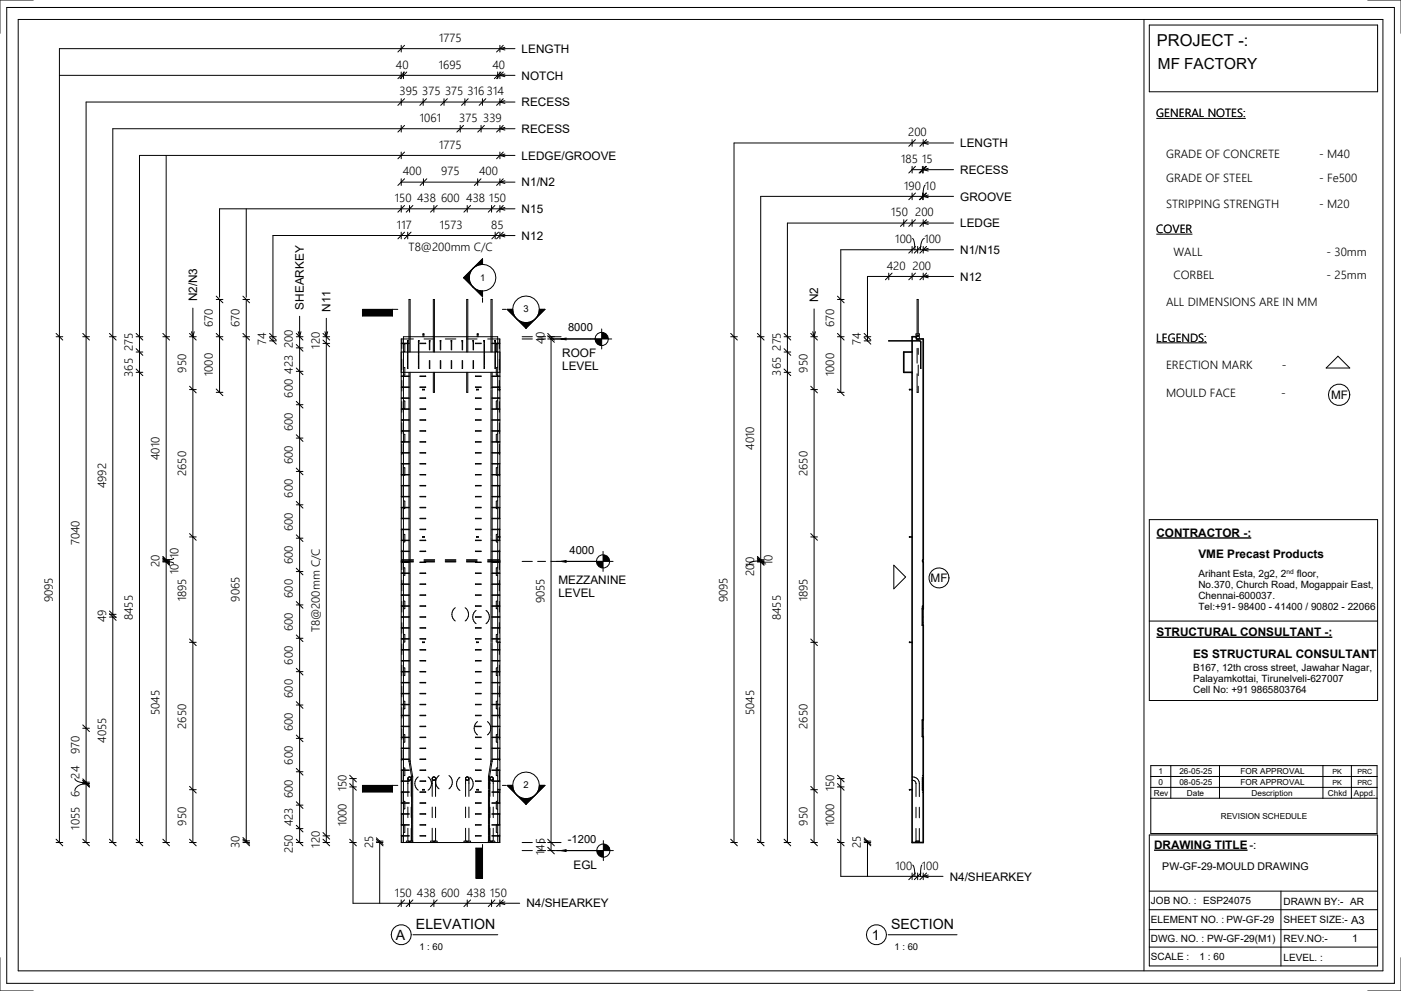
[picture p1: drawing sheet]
<svg xmlns="http://www.w3.org/2000/svg" width="420mm" height="297mm" viewBox="0 0 420 297" stroke-linecap="round" stroke-linejoin="round" font-family="sans-serif">
<g fill="#000">
<path d="M144.7 77.6v1.7l-2 .5-.8 .6zM139 83.3l2.9-2.9-.7 .9-.5 2zM139 83.3h1.7l.1 1 1.1 1.8zM141.9 86.1l.8 .6 2 .6v1.6zM168.2 101.6l1.5-.2v.5zM178.4 101.6h2v2a2 2 0 0 1-2-2zM180.4 99.6a2 2 0 0 1 2 2h-2zM108.7 235.5h9v2h-9zM152.1 235.5h1.6l.6 2 .6 .8zM161.7 235.5h1.7l-2.8 2.8 .6-.8zM142.7 254.3h2v9h-2zM157.7 239.5l2-.6 .9-.6-2.9 2.8z"/>
<path d="M154.9 238.3l.8 .6 2 .6v1.6z"/>
</g>
<g fill="none" stroke="#000" stroke-width=".3">
<path d="M120.3 13.6v2M121.3 13.6l-2 2M149.9 13.6v2M150.9 13.6l-2 2M151.4 14.2l-1.5 .4 1.5 .4M154.4 14.6h-136.6v238M17.8 22.6h136.6M120.3 21.6v2M120.3 29.6v2M120.3 37.6v2M121 21.6v2M121.3 37.6l-2 2"/>
<path d="M121.3 29.6l-2 2M121.3 21.6l-2 2M122 21.6l-2 2M126.9 29.6v2M127.9 29.6l-2 2M133.1 29.6v2M134.1 29.6l-2 2M138 37.6v2M139 37.6l-2 2M139.4 29.6v2M140.4 29.6l-2 2M144.2 37.6v2"/>
<path d="M144.7 29.6v2M145.2 37.6l-2 2M145.7 29.6l-2 2M149.2 21.6v2M149.9 21.6v2M149.9 29.6v2M149.9 37.6v2M150.2 21.6l-2 2M150.9 37.6l-2 2M150.9 29.6l-2 2M150.9 21.6l-2 2M151.4 22.2l-1.5 .4 1.5 .4"/>
<path d="M151.4 30.2l-1.5 .4 1.5 .4M151.4 38.2l-1.5 .4 1.5 .4M154.4 30.6h-128.6v222M154.4 38.6h-120.6v214M49.8 46.6v206M120.3 45.6v2M120.3 53.6v2M120.3 54.6h34.1M121.3 53.6l-2 2M121.3 45.6l-2 2M127 53.6v2M128 53.6l-2 2"/>
<path d="M143.2 53.6v2M144.2 53.6l-2 2M149.9 45.6v2M149.9 53.6v2M150.9 53.6l-2 2M150.9 45.6l-2 2M151.4 46.2l-1.5 .4 1.5 .4M151.4 54.2l-1.5 .4 1.5 .4M154.4 46.6h-112.6v206M273.5 42.9h-53.4v58.1M273.5 58.9h-45.4v42.1M73.8 62.6v26.5"/>
<path d="M120.3 61.6v2M120.3 69.6v2M121.3 69.6l-2 2M121.3 61.6l-2 2M122.2 69.6v2M122.8 61.6v2M123.2 69.6l-2 2M123.8 61.6l-2 2M130.1 61.6v2M131.1 61.6l-2 2M140.1 61.6v2M141.1 61.6l-2 2"/>
<path d="M144.7 79.3a4 4 0 0 1 4 4 4 4 0 0 1-4 4M144.7 79.3a4 4 0 0 0-4 4 4 4 0 0 0 4 4M144.7 79.3a4 4 0 0 0-4 4M144.7 79.3v-1.7l-5.7 5.7M147.4 61.6v2M148.4 61.6l-2 2M148.5 69.6v2M149.5 69.6l-2 2M149.9 61.6v2M149.9 69.6v2M150.9 69.6l-2 2M150.9 61.6l-2 2"/>
<path d="M151.4 62.2l-1.5 .4 1.5 .4M151.4 70.2l-1.5 .4 1.5 .4M154.4 62.6h-88.6v26.5M154.4 70.6h-72.6v31.6M271 66.9h-34.9v34.1M273.5 74.9h-21.4v14.9M16.8 100l2 2M24.8 100l2 2M32.8 100l2 2M40.8 100l2 2M48.8 100l2 2M56.8 100l2 2"/>
<path d="M57.4 99.4l.4 1.5 .4-1.5M57.8 92.4v160.2M64.8 89.8h2M64.8 100l2 2M64.8 88.8l2 2M65.8 89.8v27.8M72.8 89.8h2M72.8 100l2 2M72.8 88.8l2 2M73.8 89.8v162.8M80.8 100l2 2M88.8 100l2 2"/>
<path d="M89.4 99.4l.4 1.5 .4-1.5M89.8 94.8v157.8M96.8 100l2 2M97.4 99.4l.4 1.6 .4-1.6M97.8 95.4v157.2M139 83.3l5.7 5.6v-1.6M139 83.3h1.7M140.7 83.3a4 4 0 0 0 4 4M144.7 89.3v1.3M164.2 100l2 2M180.4 98.6v6M266.5 82.9h-6.4v18.1"/>
<path d="M16.8 101h2M24.8 101h2M32.8 101h2M40.8 101h2M40.8 105.5h2M40.8 111.6h2M40.8 110.6l2 2M40.8 104.5l2 2M48.8 101h2M56.8 101h2M56.8 115.8l2 2M56.8 116.8h2"/>
<path d="M64.8 117.6h2M64.8 101h2M64.8 116.6l2 2M72.8 101h2M80.8 101h2M80.8 101.2l2 2M80.8 102.2h2M88.8 101h2M88.8 103.3l2 2M88.8 104.3h2M88.8 110.3l2 2M88.8 111.3h2"/>
<path d="M96.8 103h2M96.8 101h2M96.8 102l2 2M120.3 105.5h29.6M120.3 111.6h29.6M120.5 101.6v2.9M120.5 107.7v3.2M120.5 114v3.2M121 103l.4 .2v2.2l-.4 .1M121 110.1l.4 .1v2.2l-.4 .2M122.2 109.6v.9l.1-.9M122.2 102.2v.7"/>
<path d="M122.2 103v3.2M122.2 106.3v3.1M122.2 102.1v.1M122.2 102.1h.1M122.2 102.2h.1M122.3 102.1h.1M122.3 102.1v.1M122.3 102.2h.1M122.3 102.2v.7M122.3 103v3.2M122.3 106.3v3.1M122.6 102.9v-13.1h.4v13.1"/>
<path d="M122.6 103v2.5M122.6 111.6v1.1M122.6 112.9v3.1M122.6 116.1v3.2M122.6 119.4v3.2M122.7 102.9l-2.4 .1h2.4M122.7 112.7l-2.4 .1 2.4 .1M122.7 116l-2.4 .1h2.4M122.7 119.3l-2.4 .1h2.4M123 103v2.5M123 111.6v1.1M123 112.9v3.1"/>
<path d="M123 116.1v3.2M123 119.4v3.2M124 101.6h-3.7v151h29.6v-151h-3.7M125.5 109.6v.9l.1-.9M125.5 102.2v.7M125.5 103v3.2M125.5 106.3v3.1M125.5 102.1v.1M125.5 102.1h.1M125.5 102.2h.1M125.6 102.1h.1M125.6 102.2h.1"/>
<path d="M125.6 102.2v.7M125.6 103v3.2M125.6 106.3v3.1M125.9 102.9h1.7l-1.7 .1M125.9 112.7h1.7l-1.7 .2M125.9 116h1.7l-1.7 .1M125.9 119.3h1.7l-1.7 .1M126.7 116.7l.5 .2h-.5zM126.8 116.7v.2M126.8 101v-.9h.3v.9M126.8 100.2h.3M127.1 101.6h3.2"/>
<path d="M128.7 108.1v2.4l.2-2.4M128.7 102.2v2.7M128.7 102.2h.1M128.8 102.1l-.1 .1M128.8 102.1h.1M128.9 102.2h.1M128.9 102.2v2.7M129.9 105.5v-15.7h.4v15.7M129.9 111.6v6h.4v-6M132 108.1v2.4l.2-2.4M132 102.2v2.7M132 102.1v.1"/>
<path d="M132.1 102.1h-.1M132 102.2h.1M132.1 102.1h.1M132.1 102.2h.1M132.2 102.2v2.7M133.5 101.6h3.2M135.3 108.1v2.4l.1-2.4M135.3 102.2v2.7M135.3 102.1v.1M135.3 102.1h.1M135.3 102.2h.1M135.4 102.1h.1"/>
<path d="M135.4 102.1v.1M135.4 102.2h.1M135.4 102.2v2.7M138.6 108.1v2.4l.1-2.4M138.6 102.2v2.7M138.6 102.1v.1M138.6 102.1h.1M138.6 102.2h.1M138.7 102.1h.1M138.7 102.2h.1M138.7 102.2v2.7M139.9 101.6h3.1"/>
<path d="M139.9 111.6v6h.4v-6M139.9 105.5v-15.7h.4v15.7M141.9 108.1v2.4l.1-2.4M141.9 102.2v2.7M141.9 102.2h.1M141.9 102.1v.1M141.9 102.1h.1M142 102.2h.1M142 102.2v2.7M142.9 116.7h.5v.2h-.5zM142.9 116.7v.2M143.1 101v-.9h.3v.9"/>
<path d="M143.1 100.2h.3M143.3 116.7v.2M144.3 102.9h-1.7l1.7 .1M144.3 112.7h-1.7l1.7 .2M144.3 116h-1.7l1.7 .1M144.3 119.3h-1.7l1.7 .1M145.1 109.6v.9l.2-.9M145.1 102.2v.7M145.1 103v3.2M145.1 106.3v3.1M145.1 102.1v.1M145.2 102.1h-.1"/>
<path d="M145.1 102.2h.1M145.2 102.1h.1M145.3 102.2h.1M145.3 102.2v.7M145.3 103v3.2M145.3 106.3v3.1M147.2 102.9v-13.1h.4v13.1M147.2 103v2.5M147.2 111.6v1.1M147.2 112.9v3.1M147.2 116.1v.6M147.2 116.9v2.4"/>
<path d="M147.2 119.4v3.2M147.5 102.9l2.4 .1h-2.4M147.5 112.7l2.4 .1-2.4 .1M147.5 116l2.4 .1h-2.4M147.5 119.3l2.4 .1h-2.4M147.6 103v2.5M147.6 111.6v1.1M147.6 112.9v3.1M147.6 116.1v.6M147.6 116.9v2.4M147.6 119.4v3.2M148.4 109.6v.9l.1-.9"/>
<path d="M148.4 102.2v.7M148.4 103v3.2M148.4 106.3v3.1M148.4 102.1v.1M148.5 102.1h-.1M148.4 102.2h.1M148.5 102.1h.1M148.5 102.1v.1M148.5 102.2h.1M148.5 102.2v.7M148.5 103v3.2M148.5 106.3v3.1"/>
<path d="M149.2 103l-.4 .2v2.2l.4 .1M149.2 110.1l-.4 .1v2.2l.4 .2M149.2 116.9h.7M149.2 116.7h.7M149.7 101.6v2.9M149.7 107.7v3.2M149.7 114v3.2M149.8 116.7v.2M156.6 101.6h3M156.6 101h3M161.2 101.6h2.4M161.2 101h2.4"/>
<path d="M164.2 101.6h19.2M164.2 101h4M164.2 100.6l2 2M165.2 101v154M168.2 101.6l1.5-.2v.5zM266.5 102.1l9.5 .1 .2 8.3-.3-8.2zM272.7 116.7v.2M273.5 116.7h-.9v.2h.9M273.5 105.5v6.1M274.7 101v-.9h.9l.1 1.5M274.9 100.6a.23 .23 0 0 1 .4-.1 .23 .23 0 0 1 0 .4 .23 .23 0 0 1-.3-.1l-.1-.1M275 100.1v-10.3h.3v10.3"/>
<path d="M275 100.5v.3M275 101.7v.4M275 104.4v4.5M275 112.1v4.4M275 116.7v.2M275.3 115.8v1.8h-.3v-.5M275.3 100.5v.4M275.3 101.7v.4M275.3 104.4v1.9M275.3 109.4v3.2M401.2 106.8l3.5 3.5h-7.1zM88.8 120.3l2 2"/>
<path d="M88.8 121.3h2M88.8 130.3l2 2M88.8 131.3h2M120.5 120.4v3.2M120.5 126.8v3.1M120.5 133.1v3.2M120.5 139.5v3.2M121 120.1l.4 .1v2.2l-.4 .2M121 130.1l.4 .2v2.1l-.4 .2M122.6 122.7v3.2M122.6 126v3.1M122.6 129.3v3.1"/>
<path d="M122.6 132.5v3.2M122.6 135.8v3.2M122.6 139.1v3.2M122.7 122.6h-2.4l2.4 .1M122.7 125.9h-2.4l2.4 .1M122.7 129.1l-2.4 .1 2.4 .1M122.7 132.4l-2.4 .1h2.4M122.7 135.7l-2.4 .1h2.4M122.7 139h-2.4l2.4 .1M123 122.7v3.2M123 126v3.1M123 129.3v3.1"/>
<path d="M123 132.5v3.2M123 135.8v3.2M123 139.1v3.2M125.9 122.6h1.7l-1.7 .1M125.9 125.9h1.7l-1.7 .1M125.9 129.1h1.7l-1.7 .2M125.9 132.4h1.7l-1.7 .1M125.9 135.7h1.7l-1.7 .1M125.9 139h1.7l-1.7 .1M144.3 122.6h-1.7l1.7 .1M144.3 125.9h-1.7l1.7 .1M144.3 129.1h-1.7l1.7 .2"/>
<path d="M144.3 132.4h-1.7l1.7 .1M144.3 135.7h-1.7l1.7 .1M144.3 139h-1.7l1.7 .1M147.2 122.7v3.2M147.2 126v3.1M147.2 129.3v3.1M147.2 132.5v3.2M147.2 135.8v3.2M147.2 139.1v3.2M147.5 122.6h2.4l-2.4 .1M147.5 125.9h2.4l-2.4 .1M147.5 129.1l2.4 .1-2.4 .1"/>
<path d="M147.5 132.4l2.4 .1h-2.4M147.5 135.7l2.4 .1h-2.4M147.5 139h2.4l-2.4 .1M147.6 122.7v3.2M147.6 126v3.1M147.6 129.3v3.1M147.6 132.5v3.2M147.6 135.8v3.2M147.6 139.1v3.2M149.2 120.1l-.4 .1v2.2l.4 .2M149.2 130.1l-.4 .2v2.1l.4 .2M149.7 120.4v3.2"/>
<path d="M149.7 126.8v3.1M149.7 133.1v3.2M149.7 139.5v3.2M56.8 160l2 2M88.8 140.3l2 2M88.8 141.3h2M88.8 150.3l2 2M88.8 151.3h2M120.5 145.8v3.2M120.5 152.2v3.2M120.5 158.6v3.2M121 140.1l.4 .2v2.1l-.4 .2"/>
<path d="M121 150.1l.4 .2v2.1l-.4 .2M122.6 142.4v3.1M122.6 145.7v3.1M122.6 148.9v3.2M122.6 152.2v3.2M122.6 155.5v3.2M122.6 158.8v3.1M122.7 142.3h-2.4l2.4 .1M122.7 145.5l-2.4 .1 2.4 .1M122.7 148.8l-2.4 .1h2.4M122.7 152.1l-2.4 .1h2.4M122.7 155.4h-2.4l2.4 .1"/>
<path d="M122.7 158.7h-2.4l2.4 .1M123 142.4v3.1M123 145.7v3.1M123 148.9v3.2M123 152.2v3.2M123 155.5v3.2M123 158.8v3.1M125.9 142.3h1.7l-1.7 .1M125.9 145.5h1.7l-1.7 .2M125.9 148.8h1.7l-1.7 .1M125.9 152.1h1.7l-1.7 .1M125.9 155.4h1.7l-1.7 .1"/>
<path d="M125.9 158.7h1.7l-1.7 .1M144.3 142.3h-1.7l1.7 .1M144.3 145.5h-1.7l1.7 .2M144.3 148.8h-1.7l1.7 .1M144.3 152.1h-1.7l1.7 .1M144.3 155.4h-1.7l1.7 .1M144.3 158.7h-1.7l1.7 .1M147.2 142.4v3.1M147.2 145.7v3.1M147.2 148.9v3.2M147.2 152.2v3.2M147.2 155.5v3.2"/>
<path d="M147.2 158.8v2.1M147.5 142.3h2.4l-2.4 .1M147.5 145.5l2.4 .1-2.4 .1M147.5 148.8l2.4 .1h-2.4M147.5 152.1l2.4 .1h-2.4M147.5 155.4h2.4l-2.4 .1M147.5 158.7h2.4l-2.4 .1M147.6 142.4v3.1M147.6 145.7v3.1M147.6 148.9v3.2M147.6 152.2v3.2M147.6 155.5v3.2"/>
<path d="M147.6 158.8v2.1M149.2 140.1l-.4 .2v2.1l.4 .2M149.2 150.1l-.4 .2v2.1l.4 .2M149.7 145.8v3.2M149.7 152.2v3.2M149.7 158.6v3.2M48.8 168.5h2M48.8 167.8h2M48.8 168h2M48.8 168.3h2M48.8 166.8l2 2M48.8 167l2 2"/>
<path d="M48.8 167.3l2 2M48.8 167.5l2 2M49.8 168.4l1.9 .2 .4 .3M52.1 167.4l-.4 .3-1.9 .2M56.8 161h2M88.8 160.3l2 2M88.8 161.3h2M88.8 170.3l2 2M88.8 171.3h2M120.5 164.9v2.9M120.5 168.5v2.3M120.5 173.9v3.2"/>
<path d="M120.5 168.5h3.5M120.5 167.8h3.5M120.5 167.8l-.2 .2h3.7M120.7 168.5l-.4 .1h2.4M121 160.1l.4 .2v2.1l-.4 .2M121 170.1l.4 .2v2.1l-.4 .2M122.6 162.1v3.1M122.6 165.4v3.1M122.6 168.6v3.2M122.6 171.9v3.2M122.6 175.2v3.1M122.6 178.5v3.1"/>
<path d="M122.7 161.9l-2.4 .1 2.4 .1M122.7 165.2l-2.4 .1 2.4 .1M122.7 171.8h-2.4l2.4 .1M122.7 175.1h-2.4l2.4 .1M122.7 178.3l-2.4 .1 2.4 .1M123 162.1v3.1M123 165.4v3.1M123 168.6v3.2M123 171.9v3.2M123 175.2v3.1M123 178.5v3.1M124 168.3h-3.7l.2 .2"/>
<path d="M125.9 161.9h1.7l-1.7 .2M125.9 165.2h1.7l-1.7 .2M125.9 171.8h1.7l-1.7 .1M125.9 175.1h1.7l-1.7 .1M125.9 178.3h1.7l-1.7 .2M126.7 160.9l.5 .2h-.5zM126.8 160.9v.2M127.1 167.8h3.2M127.1 168h3.2M127.1 168.3h3.2M127.6 168.5l-1.7 .1M130.3 168.5h-4.4"/>
<path d="M133.5 168.5h3.2M133.5 167.8h3.2M133.5 168h3.2M133.5 168.3h3.2M139.9 168.5h4.4M139.9 167.8h3.1M139.9 168h3.1M139.9 168.3h3.1M142.6 168.5l1.7 .1M142.9 160.9h.5v.2h-.5zM142.9 160.9v.2M143.3 160.9v.2"/>
<path d="M144.3 161.9h-1.7l1.7 .2M144.3 165.2h-1.7l1.7 .2M144.3 171.8h-1.7l1.7 .1M144.3 175.1h-1.7l1.7 .1M144.3 178.3h-1.7l1.7 .2M146.2 168.5h3.5M146.2 167.8h3.5M146.2 168.3h3.7l-.2 .2M147.2 161.1v.8M147.2 162.1v3.1M147.2 165.4v3.1M147.2 168.6v3.2"/>
<path d="M147.2 171.9v3.2M147.2 175.2v3.1M147.2 178.5v3.1M147.5 161.9l2.4 .1-2.4 .1M147.5 165.2l2.4 .1-2.4 .1M147.5 171.8h2.4l-2.4 .1M147.5 175.1h2.4l-2.4 .1M147.5 178.3l2.4 .1-2.4 .1M147.6 161.1v.8M147.6 162.1v3.1M147.6 165.4v3.1M147.6 168.6v3.2"/>
<path d="M147.6 171.9v3.2M147.6 175.2v3.1M147.6 178.5v3.1M149.2 160.1l-.4 .2v2.1l.4 .2M149.2 170.1l-.4 .2v2.1l.4 .2M149.2 161.1h.7M149.2 160.9h.7M149.5 168.5l.4 .1h-2.4M149.7 164.9v2.9M149.7 168.5v2.3M149.7 173.9v3.2M149.7 167.8l.2 .2h-3.7"/>
<path d="M149.8 160.9v.2M156.6 168.3h3M161.2 168.3h2.4M165.2 168.3h3M268 169.5l3.5 3.5-3.5 3.5zM272.7 160.9v.2M273.5 160.9h-.9v.2h.9M32.8 185h2M32.8 184l2 2M32.8 183.2l2 2M32.8 184.2h2M56.8 191.6l2 2"/>
<path d="M56.8 192.6h2M88.8 180.4l2 2M88.8 181.4h2M88.8 190.4l2 2M88.8 191.4h2M120.5 180.3v3.2M120.5 186.7v3.2M120.5 193v3.2M120.5 199.4v3.2M121 180.1l.4 .2v2.1l-.4 .2M121 190.1l.4 .2v2.1l-.4 .2M122.6 181.8v3.1"/>
<path d="M122.6 185v3.2M122.6 188.3v3.2M122.6 191.6v3.1M122.6 194.9v3.1M122.6 198.2v3.1M122.7 181.6l-2.4 .1 2.4 .1M122.7 184.9l-2.4 .1h2.4M122.7 188.2h-2.4l2.4 .1M122.7 191.5h-2.4l2.4 .1M122.7 194.7l-2.4 .1 2.4 .1M122.7 198l-2.4 .1 2.4 .1M123 181.8v3.1"/>
<path d="M123 185v3.2M123 188.3v3.2M123 191.6v3.1M123 194.9v3.1M123 198.2v3.1M125.9 181.6h1.7l-1.7 .2M125.9 184.9h1.7l-1.7 .1M125.9 188.2h1.7l-1.7 .1M125.9 191.5h1.7l-1.7 .1M125.9 194.7h1.7l-1.7 .2M125.9 198h1.7l-1.7 .2M126.7 192.5l.5 .1h-.5z"/>
<path d="M126.8 192.5v.1M136.5 182.2a2.45 2.45 0 0 0 0 4M139.5 182.2a2.45 2.45 0 0 1 0 4M142.8 183a2.45 2.45 0 0 0 0 4M142.9 192.5h.5v.1h-.5zM142.9 192.5v.1M143.3 192.5v.1M144.3 181.6h-1.7l1.7 .2M144.3 184.9h-1.7l1.7 .1M144.3 188.2h-1.7l1.7 .1M144.3 191.5h-1.7l1.7 .1M144.3 194.7h-1.7l1.7 .2"/>
<path d="M144.3 198h-1.7l1.7 .2M145.7 183a2.45 2.45 0 0 1 0 4M147.2 181.8v3.1M147.2 185v3.2M147.2 188.3v3.2M147.2 191.6v.9M147.2 192.7v2M147.2 194.9v3.1M147.2 198.2v3.1M147.5 181.6l2.4 .1-2.4 .1M147.5 184.9l2.4 .1h-2.4M147.5 188.2h2.4l-2.4 .1"/>
<path d="M147.5 191.5h2.4l-2.4 .1M147.5 194.7l2.4 .1-2.4 .1M147.5 198l2.4 .1-2.4 .1M147.6 181.8v3.1M147.6 185v3.2M147.6 188.3v3.2M147.6 191.6v.9M147.6 192.7v2M147.6 194.9v3.1M147.6 198.2v3.1M149.2 180.1l-.4 .2v2.1l.4 .2M149.2 190.1l-.4 .2v2.1l.4 .2"/>
<path d="M149.2 192.7h.7M149.2 192.5h.7M149.7 180.3v3.2M149.7 186.7v3.2M149.7 193v3.2M149.7 199.4v3.2M149.8 192.5v.2M272.7 192.5v.1M273.5 192.5h-.9v.1h.9M276.6 182.5h.2v4.9M276.6 187.5h.2M276.6 186.7h.2"/>
<path d="M276.6 187.4v.1M276.8 181.7h-.2v.8M276.8 187.4v.1M24.8 217.3l2 2M24.8 218.3h2M88.8 201.4h2M88.8 200.4l2 2M88.8 210.4l2 2M88.8 211.4h2M120.5 205.8v3.1M120.5 212.1v3.2M120.5 218.5v3.2"/>
<path d="M121 200.1l.4 .2v2.1l-.4 .2M121 210.1l.4 .2v2.1l-.4 .2M122.6 201.4v3.2M122.6 204.7v3.2M122.6 208v3.1M122.6 211.3v3.1M122.6 214.6v3.1M122.6 217.8v3.2M122.7 201.3l-2.4 .1h2.4M122.7 204.6l-2.4 .1h2.4M122.7 207.9h-2.4l2.4 .1M122.7 211.1l-2.4 .1 2.4 .1"/>
<path d="M122.7 214.4l-2.4 .1 2.4 .1M122.7 217.7l-2.4 .1h2.4M123 201.4v3.2M123 204.7v3.2M123 208v3.1M123 211.3v3.1M123 214.6v3.1M123 217.8v3.2M125.9 201.3h1.7l-1.7 .1M125.9 204.6h1.7l-1.7 .1M125.9 207.9h1.7l-1.7 .1M125.9 211.1h1.7l-1.7 .2"/>
<path d="M125.9 214.4h1.7l-1.7 .2M125.9 217.7h1.7l-1.7 .1M143.2 216.3a2.45 2.45 0 0 0 0 4M144.3 201.3h-1.7l1.7 .1M144.3 204.6h-1.7l1.7 .1M144.3 207.9h-1.7l1.7 .1M144.3 211.1h-1.7l1.7 .2M144.3 214.4h-1.7l1.7 .2M144.3 217.7h-1.7l1.7 .1M146.1 216.3a2.45 2.45 0 0 1 0 4M147.2 201.4v3.2M147.2 204.7v3.2"/>
<path d="M147.2 208v3.1M147.2 211.3v3.1M147.2 214.6v3.1M147.2 217.8v3.2M147.5 201.3l2.4 .1h-2.4M147.5 204.6l2.4 .1h-2.4M147.5 207.9h2.4l-2.4 .1M147.5 211.1l2.4 .1-2.4 .1M147.5 214.4l2.4 .1-2.4 .1M147.5 217.7l2.4 .1h-2.4M147.6 201.4v3.2M147.6 204.7v3.2"/>
<path d="M147.6 208v3.1M147.6 211.3v3.1M147.6 214.6v3.1M147.6 217.8v3.2M149.2 200.1l-.4 .2v2.1l.4 .2M149.2 210.1l-.4 .2v2.1l.4 .2M149.7 205.8v3.1M149.7 212.1v3.2M149.7 218.5v3.2M276.6 215.8h.2v5h-.2M22.4 233.4a3.3 3.3 0 0 0 3.4 1.3M24.8 233.5l2 2"/>
<path d="M24.8 234.5h2M24.8 233.9l2 2M24.8 234.9h2M24.8 234l2 2M24.8 235h2M25.8 235a2.99 2.99 0 0 0-3.4 2.1M56.8 235.7l2 2M56.8 236.7h2M88.8 220.4l2 2M88.8 221.4h2M88.8 230.4l2 2M88.8 231.4h2"/>
<path d="M104.8 232.4l2 2M104.8 233.4h2M104.8 234.9l2 2M104.8 235.9h2M105.8 233.4v37.4h44.1M117.7 235.5v2h-9v-2h10.6M120.5 224.8v3.2M120.5 231.2v3.2M120.5 237.6v3.1M121 220.1l.4 .2v2.1l-.4 .2M121 230.1l.4 .2v2.2l-.4 .1M122.3 233.4l.5 .5"/>
<path d="M122.3 233.4v5.4M122.4 233.2a.5 .5 0 0 0 .4 .7M122.4 233.2h.1M122.6 227.7l.5 3.1M122.6 221.1v3.2M122.6 224.4v3.2M122.7 221l-2.4 .1h2.4M122.7 224.3h-2.4l2.4 .1M122.7 227.6h-2.4l2.4 .1M122.7 230.8l-2.4 .1 2.4 .1M122.7 234.1l-2.4 .1h2.4M122.7 237.4l-2.4 .1h2.4"/>
<path d="M122.8 232.9l-.4 .3M122.8 232.9l.5 .5M122.8 232.9l-.5 .5M122.8 232.9l.2 .1M123 227.7l.4 3.1M123 221.1v3.2M123 224.4v3.2M123 233.8l-.2 .1M123.1 233a.5 .5 0 0 1 0 .8M123.1 231l.3 3.1M123.3 233.4l-.5 .5M123.3 233.4v5.4"/>
<path d="M123.4 234.2v3.2M123.4 237.5v3.2M123.4 231l.3 3.1M123.7 234.2v3.2M123.7 237.5v3.2M125.4 232.9a2.45 2.45 0 0 0 0 4M125.9 221h1.7l-1.7 .1M125.9 224.3h1.7l-1.7 .1M125.9 227.6h1.7l-1.7 .1M125.9 230.8h1.7l-1.7 .2M125.9 234.1h1.7l-1.7 .1M125.9 237.4h1.7l-1.7 .1"/>
<path d="M126.7 236.7l.5 .1h-.5zM126.8 236.7v.1M128.4 232.9a2.45 2.45 0 0 1 0 4M129.6 233.4l.5 .5M129.6 233.4v5.4M129.7 233.2a.5 .5 0 0 0 .4 .7M129.7 233.2h.1M130.1 232.9l-.4 .3M130.1 232.9l.5 .5M130.1 232.9l-.5 .5M130.1 232.9a.5 .5 0 0 1 .5 .5 .5 .5 0 0 1-.5 .5M130.6 233.4l-.5 .5"/>
<path d="M130.6 233.4v5.4M131.7 232.5a2.45 2.45 0 0 0 0 4M134.6 232.5a2.45 2.45 0 0 1 0 4M137.9 233a2.45 2.45 0 0 0 0 4M139.6 233.4l.5 .5M139.6 233.4v5.4M139.7 233.2a.5 .5 0 0 0 .4 .7M139.7 233.2h.1M140.1 232.9l-.4 .3M140.1 232.9l.5 .5M140.1 232.9l-.5 .5M140.1 232.9a.5 .5 0 0 1 .5 .5 .5 .5 0 0 1-.5 .5"/>
<path d="M140.6 233.4l-.5 .5M140.6 233.4v5.4M140.9 233a2.45 2.45 0 0 1 0 4M143 236.7h.5v.1h-.5zM143 236.7v.1M143.4 236.7v.1M144.3 221h-1.7l1.7 .1M144.3 224.3h-1.7l1.7 .1M144.3 227.6h-1.7l1.7 .1M144.3 230.8h-1.7l1.7 .2M144.3 234.1h-1.7l1.7 .1M144.3 237.4h-1.7l1.7 .1"/>
<path d="M146.5 234.2v2.4M146.5 236.8v.6M146.5 237.5v3.2M146.8 231l-.3 3.1M146.8 234.2v2.4M146.8 236.8v.6M146.8 237.5v3.2M146.9 233.4l.5 .5M146.9 233.4v5.4M147 233.2v.5M147 233.2h.1M147 233.7l.4 .2"/>
<path d="M147.1 231l-.3 3.1M147.2 227.7l-.4 3.1M147.2 221.1v3.2M147.2 224.4v3.2M147.4 232.9l-.4 .3M147.4 232.9l.5 .5M147.4 232.9l-.5 .5M147.4 232.9a.5 .5 0 0 1 .5 .5 .5 .5 0 0 1-.5 .5M147.5 221l2.4 .1h-2.4M147.5 224.3h2.4l-2.4 .1M147.5 227.6h2.4l-2.4 .1M147.5 230.8l2.4 .1-2.4 .1"/>
<path d="M147.5 234.1l2.4 .1h-2.4M147.5 237.4l2.4 .1h-2.4M147.6 227.7l-.5 3.1M147.6 221.1v3.2M147.6 224.4v3.2M147.9 233.4l-.5 .5M147.9 233.4v5.4M149.2 220.1l-.4 .2v2.1l.4 .2M149.2 230.1l-.4 .2v2.2l.4 .1M149.2 236.6h.7M149.2 236.8h.7M149.7 224.8v3.2"/>
<path d="M149.7 231.2v3.2M149.7 237.6v3.1M149.8 236.6v.2M150.6 235.5h1.1M153.7 235.5a4 4 0 0 1 4-4 4 4 0 0 1 4 4M153.7 235.5a4 4 0 0 0 4 4 4 4 0 0 0 4-4M153.7 235.5a4 4 0 0 0 4 4M153.7 235.5h-1.6l5.6 5.6M157.7 239.5v1.6M161.7 235.5a4 4 0 0 1-4 4M161.7 235.5h1.7l-5.7 5.6M272.7 236.7v.1"/>
<path d="M273.5 236.7h-.9v.1h.9M273.5 233.9h.2a1 1 0 0 1 1 1v3.9M273.5 232.9h.2a2 2 0 0 1 2 2v3.9M276.6 237.5h.2M276.6 232.5h.2M276.6 233v4M16.8 252.6h2M16.8 251.6l2 2M24.8 252.6h2M24.8 251.6l2 2M32.8 252.6h2M32.8 251.6l2 2"/>
<path d="M40.8 252.6h2M40.8 251.6l2 2M48.8 252.6h2M48.8 251.6l2 2M56.8 252.6h2M56.8 251.6l2 2M72.8 252.1h2M72.8 252.6h2M72.8 251.6l2 2M72.8 251.1l2 2M88.8 252.6h2M88.8 240.4l2 2"/>
<path d="M88.8 241.4h2M88.8 247.4l2 2M88.8 248.4h2M88.8 251.6l2 2M96.8 252.6h2M96.8 249.6l2 2M96.8 250.6h2M96.8 251.6l2 2M104.8 252.6h2M104.8 251.6l2 2M112.8 252.2h2M112.8 252.6h2"/>
<path d="M112.8 251.2l2 2M112.8 251.6l2 2M113.8 252.2v18.6M120.5 243.9v3.2M120.5 250.3v2.3M121 252.6v-151.6h28.2v151.6M121 240.1l.4 .2v2.2l-.4 .1M121 247.2l.4 .1v2.2l-.4 .2M122.3 241.9v3.2M122.3 248.3v3.9M122.7 240.7h-2.4l2.4 .1M122.7 244h-2.4l2.4 .1"/>
<path d="M122.7 247.2l-2.4 .1 2.4 .1M122.7 250.5l-2.4 .1h2.4M122.7 252.3l-.8-.1-.2 .4M122.7 252.3h.1M122.9 252.2l-.1 .1M123 252.2h.7l.2 .4M123 252.2h-.1M123.3 241.9v3.2M123.3 248.3v3.9M123.4 250.6v1.5h.3v-1.5M123.4 240.8v3.2M123.4 244.1v3.1"/>
<path d="M123.4 247.4v3.1M123.7 240.8v3.2M123.7 244.1v3.1M123.7 247.4v3.1M125.9 240.7h1.7l-1.7 .1M125.9 244h1.7l-1.7 .1M125.9 247.2h1.7l-1.7 .2M125.9 250.5h1.7l-1.7 .1M129.6 241.9v3.2M129.6 248.3v3.9M130.1 252.3l-.9-.1-.2 .4M130.1 252.3l.9-.1 .2 .4"/>
<path d="M130.1 252.3h.1M130.6 241.9v3.2M130.6 248.3v3.9M139.6 241.9v3.2M139.6 248.3v3.9M140 252.2h-.8l-.2 .4M140 252.2v.1M140 252.3h.1M140.2 252.2h.8l.2 .4M140.2 252.2l-.1 .1M140.6 241.9v3.2M140.6 248.3v3.9"/>
<path d="M144.3 240.7h-1.7l1.7 .1M144.3 244h-1.7l1.7 .1M144.3 247.2h-1.7l1.7 .2M144.3 250.5h-1.7l1.7 .1M144.7 253.2v10.1h-2v-9h2M146.5 250.6v1.5h.3v-1.5M146.5 240.8v3.2M146.5 244.1v3.1M146.5 247.4v3.1M146.8 240.8v3.2M146.8 244.1v3.1M146.8 247.4v3.1"/>
<path d="M146.9 241.9v3.2M146.9 248.3v3.9M147.3 252.3l-.8-.1-.2 .4M147.3 252.3h.1M147.5 240.7h2.4l-2.4 .1M147.5 244h2.4l-2.4 .1M147.5 247.2l2.4 .1-2.4 .1M147.5 250.5l2.4 .1h-2.4M147.5 252.2l-.1 .1M147.5 252.2h.8l.2 .4M147.5 252.2h.1M147.9 241.9v3.2"/>
<path d="M147.9 248.3v3.9M149.2 240.1l-.4 .2v2.2l.4 .1M149.2 247.2l-.4 .1v2.2l.4 .2M149.7 243.9v3.2M149.7 250.3v2.3M156.6 252.6h3M156.6 255h3M161.2 252.6h2.4M161.2 255h2.4M164.2 252.6h4M164.2 255h4M164.2 251.6l2 2"/>
<path d="M164.2 254l2 2M252.1 252.6v10.1h21.4M260.1 252.6v10.1M274.5 252.6l.2-.4h.9l.2 .4M274.7 242v3.2M274.7 248.4v3.9M275.7 242v3.2M275.7 248.4v3.9M120.3 269.8v2M121.3 269.8l-2 2M122.8 269.8v2M123.8 269.8l-2 2"/>
<path d="M130.1 269.8v2M131.1 269.8l-2 2M140.1 269.8v2M141.1 269.8l-2 2M147.4 269.8v2M148.4 269.8l-2 2M149.9 270.8l1.5 .4M149.9 270.8h5.9M149.9 269.8v2M150.9 269.8l-2 2M151.4 270.4l-1.5 .4"/>
<circle cx="180.4" cy="101.6" r="2"/>
<circle cx="401.5" cy="118.4" r="3.2"/>
<circle cx="281.5" cy="173.3" r="3"/>
</g>
<path d="M273.5 101h1.2l.1 .6h2v66.2l-.1 .5 .1 .2v14h-.2v4.9h.2v28.4h-.2v5h.2v31.8h-3.3v-141h-2.5v-6.1h2.5z" fill="none" stroke="#000" stroke-width=".5"/>
<path d="M170.3 96.2h7.4v3.9h-7.4z" fill="#fff"/>
<g fill="none" stroke="#000" stroke-width=".3">
<path d="M166.8 168.3h17M168.2 168.3l1.5-.3v.6zM180.8 165.3v6"/>
<circle cx="180.8" cy="168.3" r="2"/>
</g>
<path d="M168.2 168.3l1.5-.3v.6zM178.8 168.3h2v2a2 2 0 0 1-2-2zM180.8 166.3a2 2 0 0 1 2 2h-2z" fill="#000"/>
<path d="M170.7 162.9h7.5v3.9h-7.5z" fill="#fff"/>
<g fill="none" stroke="#000" stroke-width=".3">
<path d="M166.9 255h17M168.2 255l1.5-.3v.6zM180.9 252v6"/>
<circle cx="180.9" cy="255" r="2"/>
</g>
<path d="M168.2 255l1.5-.3v.6zM178.9 255h2v2a2 2 0 0 1-2-2zM180.9 253a2 2 0 0 1 2 2h-2z" fill="#000"/>
<path d="M170.3 249.6h8.5v3.9h-8.5z" fill="#fff"/>
<path d="M108.7 92.7h9v2h-9zM152.1 92.7h1.6l.6 2 .6 .9zM157.7 96.7l2-.5 .9-.6-2.9 2.8zM154.9 95.6l.8 .6 2 .5v1.7zM161.7 92.7h1.7l-2.8 2.9 .6-.9z" fill="#000"/>
<g fill="none" stroke="#000" stroke-width=".3">
<path d="M2 2.2h416.1v292.6h-416.1zM5.5 5.8h409.2v285.3h-409.2zM10 0h-10v10M343 5.8v285.3M344.6 7.5h68.5v20h-68.5zM410.1 0h10v10M273.5 41.9v2M273.5 49.9v2M273.5 57.9v2M273.5 50.9h12.4M273.5 42.9h12.4M274.5 57.9l-2 2"/>
<path d="M274.5 49.9l-2 2M274.5 41.9l-2 2M276.6 49.9v2M276.7 57.9v2M276.8 41.9v2M276.8 49.9v2M276.8 57.9v2M277.4 55.5l-.5 1-.2 2.4M277.6 49.9l-2 2M277.7 57.9l-2 2M277.8 57.9l-2 2M277.8 49.9l-2 2"/>
<path d="M277.8 41.9l-2 2M278.3 58.5l-1.5 .4 1.5 .4M278.3 42.5l-1.5 .4 1.5 .4M278.3 50.5l-1.5 .4 1.5 .4M285.9 58.9h-12.4M271 65.9v2M272 65.9l-2 2M273.5 65.9v2M273.5 73.9v2M273.5 74.9l-1 1M273.6 71.5l.5 1 .2 2.4M274.5 73.9l-1 1"/>
<path d="M274.5 65.9l-2 2M275.2 73.9v2M276.2 73.9l-2 2M276.8 65.9v2M276.8 73.9v2M277.2 71.5a3.4 3.4 0 0 0-1.2 3.4M277.8 73.9l-2 2M277.8 65.9l-2 2M278.3 74.5l-1.5 .4 1.5 .4M278.3 66.5l-1.5 .4 1.5 .4M285.9 74.9h-12.4M285.9 66.9h-14.9"/>
<path d="M117.7 92.7v2h-9v-2h10.6M150.6 92.7h1.1M153.7 92.7a4 4 0 0 1 4-4 4 4 0 0 1 4 4M153.7 92.7a4 4 0 0 0 4 4 4 4 0 0 0 4-4M153.7 92.7a4 4 0 0 0 4 4M153.7 92.7h-1.6l5.6 5.7M157.7 96.7v1.7M161.7 92.7a4 4 0 0 1-4 4M161.7 92.7h1.7l-5.7 5.7M219.1 100l2 2M227.1 100l2 2M235.1 100l2 2"/>
<path d="M243.1 100l2 2M243.7 99.5l.4 1.5 .4-1.5M244.1 92.6v160M251.1 100l2 2M251.1 88.8l2 2M251.1 89.8h2M252.1 89.8v27.8M259.1 100l2 2M266.5 82.9h19.4M266.5 81.9v2M267.5 81.9l-2 2M273.5 81.9v2"/>
<path d="M274.5 81.9l-2 2M276.8 81.9v2M277.8 81.9l-2 2M278.3 82.5l-1.5 .4 1.5 .4M219.1 101h2M220.1 101v151.6M227.1 101h2M228.1 101v151.6M235.1 101h2M235.1 110.6l2 2M235.1 111.6h2M235.1 104.5l2 2"/>
<path d="M235.1 105.5h2M236.1 101v151.6M243.1 101h2M243.1 115.8l2 2M243.1 116.8h2M251.1 101h2M251.1 116.6l2 2M251.1 117.6h2M259.1 101.2l2 2M259.1 102.2h2M259.1 101h2M260.1 101v1.2"/>
<path d="M243.1 160l2 2M344.6 155.8h68.5v54.2h-68.5zM227.1 167.5l2 2M227.1 168.5h2M227.1 167.3l2 2M227.1 168.3h2M227.1 167l2 2M227.1 168h2M227.1 166.8l2 2M227.1 167.8h2M228.1 168.1l-2.4 .3-1 .5M243.1 161h2"/>
<path d="M243.1 191.6l2 2M243.1 192.6h2M344.6 186.2h68.5M243.1 235.7l2 2M243.1 236.7h2M251.1 234.9l2 2M251.1 235.9h2M251.1 232.4l2 2M251.1 233.4h2M252.1 233.4v19.2M219.1 252.6h2M219.1 251.6l2 2"/>
<path d="M227.1 252.6h2M227.1 251.6l2 2M235.1 252.6h2M235.1 251.6l2 2M243.1 252.6h2M243.1 251.6l2 2M251.1 251.6l2 2M251.1 252.6h2M259.1 252.6h2M259.1 251.6l2 2M259.1 251.2l2 2M259.1 252.2h2"/>
<path d="M260.1 252.2v.4M273.7 259.3l.4 1 .2 2.4M276.4 259.3l-.3 1-.1 2.4M344.6 250.3h68.5v39.3h-68.5zM273.5 261.7v2M274.5 261.7l-2 2M275.2 261.7v2M276.2 261.7l-2 2M276.8 261.7v2M277.8 261.7l-2 2M278.3 262.3l-1.5 .4 1.5 .4M282.8 262.7h-9.3"/>
<path d="M344.6 272.7h68.5M344.6 267.2h68.5M344.6 278.7h68.5M384.1 267.2v22.4M0 287.1v10h10M344.6 283.9h68.5M420.1 287.1v10h-10"/>
</g>
<g fill="#fff">
<path d="M346.9 9.5h27.5v5.4h-27.5z"/>
<path d="M405.1 273.8h4.1v3.9h-4.1z"/>
<path d="M346.8 187.4h51.8v4.1h-51.8z"/>
<path d="M357.7 193.9h54.2v4.1h-54.2z"/>
<path d="M346 251.2h27.6v4.2h-27.6z"/>
<path d="M373.6 251.2h1v4.2h-1z"/>
<path d="M374.6 251.2h2.2v4.2h-2.2z"/>
<path d="M346.8 157.6h27.9v4.1h-27.9z"/>
<path d="M359.3 164.1h37.3v4.1h-37.3z"/>
<path d="M359.7 285.1h7.5v3.3h-7.5z"/>
<path d="M405.5 279.4h1.7v3.7h-1.7z"/>
<path d="M367.7 274.1h14.3v3.3h-14.3z"/>
<path d="M347.2 16.6h29.6v5.1h-29.6z"/>
<path d="M348.5 258h44.2v3.6h-44.2z"/>
<path d="M361.9 279.8h20.4v3.3h-20.4z"/>
<path d="M404.8 268.8h4.1v3.3h-4.1z"/>
<path d="M360.7 268.5h14.3v3.3h-14.3z"/>
</g>
<path d="M346.8 161.3h28.4M346.8 191h52.7M346 254.9h28.1" fill="none" stroke="#000" stroke-width=".41"/>
<g fill="none" stroke="#000" stroke-width=".3">
<path d="M346.7 35.5h26.8M346.7 70.2h10.8M346.7 102.8h15.2M345 229.5h67.9v20.4h-67.9zM345 232.8h67.9M345 236h67.9M345 239.3h67.9M351.1 229.5v9.8M365.7 229.5v9.8M396.7 229.5v9.8M405.2 229.5v9.8M123.8 280.2h25.5"/>
<path d="M266.3 280.2h20.7"/>
<circle cx="120.3" cy="280.2" r="3"/>
<circle cx="262.8" cy="280.2" r="3"/>
</g>
<text font-size="4.9" x="346.9" y="13.9">PROJECT -:</text>
<text font-size="4.6" x="347.2" y="20.7">MF FACTORY</text>
<g font-size="4.2">
<text x="118.7" y="281.7">A</text>
<text x="124.7" y="278.5">ELEVATION</text>
<text x="261.4" y="281.7">1</text>
<text x="267.2" y="278.5">SECTION</text>
</g>
<g font-size="3.5">
<text x="131.7" y="12.6">1775</text>
<text x="156.4" y="15.8">LENGTH</text>
<text x="118.7" y="20.6">40</text>
<text x="131.6" y="20.6">1695</text>
<text x="147.6" y="20.6">40</text>
<text x="156.4" y="23.8">NOTCH</text>
<text x="119.8" y="28.6">395</text>
<text x="126.6" y="28.6">375</text>
<text x="133.4" y="28.6">375</text>
<text x="140.2" y="28.6">316</text>
<text x="146" y="28.6">314</text>
<text x="156.4" y="31.8">RECESS</text>
<text x="346.7" y="35.2">GENERAL NOTES:</text>
<text x="125.9" y="36.6">1061</text>
<text x="137.7" y="36.6">375</text>
<text x="144.9" y="36.6">339</text>
<text x="156.4" y="39.8">RECESS</text>
<text x="272.3" y="40.9">200</text>
<text x="131.7" y="44.6">1775</text>
<text x="156.4" y="47.8">LEDGE/GROOVE</text>
<text x="287.9" y="44.1">LENGTH</text>
<text x="349.6" y="47.3">GRADE OF CONCRETE</text>
<text x="395.5" y="47.3">- M40</text>
<text x="120.8" y="52.6">400</text>
<text x="132.3" y="52.6">975</text>
<text x="143.7" y="52.6">400</text>
<text x="270.2" y="48.9">185</text>
<text x="276.5" y="48.9">15</text>
<text x="287.9" y="52.1">RECESS</text>
<text x="156.4" y="55.8">N1/N2</text>
<text x="271.1" y="56.9">190</text>
<text x="277.4" y="56.9">10</text>
<text x="349.6" y="54.6">GRADE OF STEEL</text>
<text x="395.5" y="54.6">- Fe500</text>
<text x="118.4" y="60.6">150</text>
<text x="125" y="60.6">438</text>
<text x="132.2" y="60.6">600</text>
<text x="139.8" y="60.6">438</text>
<text x="146.7" y="60.6">150</text>
<text x="156.4" y="63.9">N15</text>
<text x="267.2" y="64.9">150</text>
<text x="274.4" y="64.9">200</text>
<text x="287.9" y="60.1">GROOVE</text>
<text x="349.6" y="62.3">STRIPPING STRENGTH</text>
<text x="395.5" y="62.3">- M20</text>
<text x="119" y="68.6">117</text>
<text x="131.9" y="68.6">1573</text>
<text x="147.3" y="68.6">85</text>
<text x="156.4" y="71.9">N12</text>
<text x="287.9" y="68.1">LEDGE</text>
<text x="346.7" y="69.9">COVER</text>
<text x="122.5" y="75.4">T8@200mm C/C</text>
<text x="268.4" y="72.9">100</text>
<text x="277.2" y="72.9">100</text>
<text x="287.9" y="76.1">N1/N15</text>
<text x="351.8" y="76.8">WALL</text>
<text x="397.8" y="76.8">- 30mm</text>
<text x="265.9" y="80.9">420</text>
<text x="273.6" y="80.9">200</text>
<text x="351.8" y="83.5">CORBEL</text>
<text x="397.8" y="83.5">- 25mm</text>
<text x="287.9" y="84.1">N12</text>
<text x="59.1" y="90.4" transform="rotate(-90 59.1 90.4)">N2/N3</text>
<text x="91.1" y="92.8" transform="rotate(-90 91.1 92.8)">SHEARKEY</text>
<text x="99.1" y="93.4" transform="rotate(-90 99.1 93.4)">N11</text>
<text x="245.3" y="90.6" transform="rotate(-90 245.3 90.6)">N2</text>
<text x="349.6" y="91.6">ALL DIMENSIONS ARE IN MM</text>
<text x="63.8" y="98.2" transform="rotate(-90 63.8 98.2)">670</text>
<text x="71.8" y="98.2" transform="rotate(-90 71.8 98.2)">670</text>
<text x="250.1" y="98.2" transform="rotate(-90 250.1 98.2)">670</text>
<text x="39.8" y="105.2" transform="rotate(-90 39.8 105.2)">275</text>
<text x="79.8" y="103.4" transform="rotate(-90 79.8 103.4)">74</text>
<text x="87.8" y="104.5" transform="rotate(-90 87.8 104.5)">200</text>
<text x="95.9" y="104.5" transform="rotate(-90 95.9 104.5)">120</text>
<text x="163.2" y="103.2" transform="rotate(-90 163.2 103.2)">40</text>
<text x="168.6" y="107.1">ROOF</text>
<text x="234.1" y="105.1" transform="rotate(-90 234.1 105.1)">275</text>
<text x="258.1" y="103.4" transform="rotate(-90 258.1 103.4)">74</text>
<text x="346.7" y="102.5">LEGENDS:</text>
<text x="39.8" y="112.9" transform="rotate(-90 39.8 112.9)">365</text>
<text x="55.8" y="111.7" transform="rotate(-90 55.8 111.7)">950</text>
<text x="63.8" y="112.8" transform="rotate(-90 63.8 112.8)">1000</text>
<text x="87.8" y="112" transform="rotate(-90 87.8 112)">423</text>
<text x="168.6" y="111">LEVEL</text>
<text x="234.1" y="112.6" transform="rotate(-90 234.1 112.6)">365</text>
<text x="242.1" y="111.7" transform="rotate(-90 242.1 111.7)">950</text>
<text x="250.1" y="112.8" transform="rotate(-90 250.1 112.8)">1000</text>
<text x="349.6" y="110.8">ERECTION MARK</text>
<text x="384.3" y="110.8">-</text>
<text x="87.8" y="119.2" transform="rotate(-90 87.8 119.2)">600</text>
<text x="349.6" y="119.1">MOULD FACE</text>
<text x="384.2" y="119.1">-</text>
<text x="399.1" y="119.7">MF</text>
<text x="87.8" y="129.2" transform="rotate(-90 87.8 129.2)">600</text>
<text x="47.8" y="137.9" transform="rotate(-90 47.8 137.9)">4010</text>
<text x="226.1" y="134.9" transform="rotate(-90 226.1 134.9)">4010</text>
<text x="55.8" y="142.7" transform="rotate(-90 55.8 142.7)">2650</text>
<text x="87.8" y="139.2" transform="rotate(-90 87.8 139.2)">600</text>
<text x="242.1" y="142.7" transform="rotate(-90 242.1 142.7)">2650</text>
<text x="31.8" y="146.4" transform="rotate(-90 31.8 146.4)">4992</text>
<text x="87.8" y="149.2" transform="rotate(-90 87.8 149.2)">600</text>
<text x="87.8" y="159.2" transform="rotate(-90 87.8 159.2)">600</text>
<text x="346.8" y="160.9">CONTRACTOR -:</text>
<text x="23.8" y="163.4" transform="rotate(-90 23.8 163.4)">7040</text>
<text x="53.5" y="167.4" transform="rotate(-90 53.5 167.4)">10</text>
<text x="359.3" y="167.3">VME Precast Products</text>
<text x="47.8" y="170" transform="rotate(-90 47.8 170)">20</text>
<text x="53.5" y="172.1" transform="rotate(-90 53.5 172.1)">10</text>
<text x="87.8" y="169.2" transform="rotate(-90 87.8 169.2)">600</text>
<text x="226.1" y="172.7" transform="rotate(-90 226.1 172.7)">2010</text>
<text x="231.6" y="169.5" transform="rotate(-90 231.6 169.5)">10</text>
<text x="87.8" y="179.2" transform="rotate(-90 87.8 179.2)">600</text>
<text x="167.4" y="175">MEZZANINE</text>
<text x="167.4" y="179">LEVEL</text>
<text x="279" y="174.6">MF</text>
<text x="15.8" y="180.6" transform="rotate(-90 15.8 180.6)">9095</text>
<text x="39.8" y="185.9" transform="rotate(-90 39.8 185.9)">8455</text>
<text x="55.8" y="180.3" transform="rotate(-90 55.8 180.3)">1895</text>
<text x="71.8" y="180.3" transform="rotate(-90 71.8 180.3)">9065</text>
<text x="163.2" y="180.9" transform="rotate(-90 163.2 180.9)">9055</text>
<text x="218.1" y="180.6" transform="rotate(-90 218.1 180.6)">9095</text>
<text x="234.1" y="185.9" transform="rotate(-90 234.1 185.9)">8455</text>
<text x="242.1" y="180.3" transform="rotate(-90 242.1 180.3)">1895</text>
<text x="31.8" y="186.5" transform="rotate(-90 31.8 186.5)">49</text>
<text x="87.8" y="189.2" transform="rotate(-90 87.8 189.2)">600</text>
<text x="95.9" y="189.6" transform="rotate(-90 95.9 189.6)">T8@200mm C/C</text>
<text x="346.8" y="190.7">STRUCTURAL CONSULTANT -:</text>
<text x="357.7" y="197.1">ES STRUCTURAL CONSULTANT</text>
<text x="87.8" y="199.2" transform="rotate(-90 87.8 199.2)">600</text>
<text x="87.8" y="209.2" transform="rotate(-90 87.8 209.2)">600</text>
<text x="47.8" y="214.4" transform="rotate(-90 47.8 214.4)">5045</text>
<text x="226.1" y="214.4" transform="rotate(-90 226.1 214.4)">5045</text>
<text x="55.8" y="218.5" transform="rotate(-90 55.8 218.5)">2650</text>
<text x="87.8" y="219.2" transform="rotate(-90 87.8 219.2)">600</text>
<text x="242.1" y="218.5" transform="rotate(-90 242.1 218.5)">2650</text>
<text x="23.8" y="226.1" transform="rotate(-90 23.8 226.1)">970</text>
<text x="31.8" y="222.6" transform="rotate(-90 31.8 222.6)">4055</text>
<text x="23.8" y="233.4" transform="rotate(-90 23.8 233.4)">24</text>
<text x="87.8" y="229.2" transform="rotate(-90 87.8 229.2)">600</text>
<text x="23.8" y="239" transform="rotate(-90 23.8 239)">6</text>
<text x="87.8" y="239.2" transform="rotate(-90 87.8 239.2)">600</text>
<text x="103.9" y="237.2" transform="rotate(-90 103.9 237.2)">150</text>
<text x="250.1" y="237.2" transform="rotate(-90 250.1 237.2)">150</text>
<text x="23.8" y="248.8" transform="rotate(-90 23.8 248.8)">1055</text>
<text x="55.8" y="247.5" transform="rotate(-90 55.8 247.5)">950</text>
<text x="87.8" y="247.8" transform="rotate(-90 87.8 247.8)">423</text>
<text x="103.9" y="247.8" transform="rotate(-90 103.9 247.8)">1000</text>
<text x="242.1" y="247.5" transform="rotate(-90 242.1 247.5)">950</text>
<text x="250.1" y="247.8" transform="rotate(-90 250.1 247.8)">1000</text>
<text x="71.8" y="254.2" transform="rotate(-90 71.8 254.2)">30</text>
<text x="87.8" y="255.7" transform="rotate(-90 87.8 255.7)">250</text>
<text x="95.9" y="254.2" transform="rotate(-90 95.9 254.2)">120</text>
<text x="111.9" y="254.3" transform="rotate(-90 111.9 254.3)">25</text>
<text x="163.2" y="256.4" transform="rotate(-90 163.2 256.4)">145</text>
<text x="258.1" y="254.3" transform="rotate(-90 258.1 254.3)">25</text>
<text x="346" y="254.5">DRAWING TITLE</text>
<text x="374.6" y="254.5">-:</text>
<text x="172" y="260.5">EGL</text>
<text x="268.5" y="260.7">100</text>
<text x="276.4" y="260.7">100</text>
<text x="284.8" y="264">N4/SHEARKEY</text>
<text x="118.4" y="268.8">150</text>
<text x="125" y="268.8">438</text>
<text x="132.2" y="268.8">600</text>
<text x="140" y="268.8">438</text>
<text x="147" y="268.8">150</text>
<text x="157.8" y="272">N4/SHEARKEY</text>
</g>
<g font-size="3.4">
<text x="170.3" y="99.3">8000</text>
<text x="170.7" y="166">4000</text>
<text x="170.3" y="252.7">-1200</text>
<text x="405.1" y="276.9">A3</text>
</g>
<g font-size="3.2">
<text x="348.5" y="260.9">PW-GF-29-MOULD DRAWING</text>
<text x="405.5" y="282.4">1</text>
</g>
<g font-size="3">
<text x="359.3" y="172.9">Arihant Esta, 2g2, 2</text>
<text x="388.8" y="172.9">floor,</text>
<text x="359.3" y="176.2">No.370, Church Road, Mogappair East,</text>
<text x="359.3" y="179.5">Chennai-600037.</text>
<text x="359.3" y="182.8">Tel:+91- 98400 - 41400 / 90802 - 22066</text>
<text x="357.7" y="201.1">B167, 12th cross street, Jawahar Nagar,</text>
<text x="357.7" y="204.4">Palayamkottai, Tirunelveli-627007</text>
<text x="357.7" y="207.8">Cell No: +91 9865803764</text>
<text x="345.1" y="270.9">JOB NO. :</text>
<text x="360.7" y="271.1">ESP24075</text>
<text x="384.8" y="271.4">DRAWN BY:-</text>
<text x="404.8" y="271.4">AR</text>
<text x="345.1" y="276.8">ELEMENT NO. :</text>
<text x="367.7" y="276.8">PW-GF-29</text>
<text x="384.8" y="276.8">SHEET SIZE:-</text>
<text x="345.1" y="282.4">DWG. NO. :</text>
<text x="345.1" y="287.7">SCALE :</text>
<text x="359.7" y="287.7">1 : 60</text>
<text x="361.9" y="282.4">PW-GF-29(M1)</text>
<text x="384.8" y="282.4">REV.NO:-</text>
<text x="384.8" y="288">LEVEL. :</text>
</g>
<g font-size="2.8">
<text x="143.9" y="84.2">1</text>
<text x="157" y="93.7">3</text>
<text x="157" y="236.4">2</text>
<text x="125.8" y="284.7">1 : 60</text>
<text x="268.2" y="284.7">1 : 60</text>
</g>
<g font-size="2.5">
<text x="347.4" y="232">1</text>
<text x="353.6" y="232">26-05-25</text>
<text x="372" y="232">FOR APPROVAL</text>
<text x="345.9" y="238.6">Rev</text>
<text x="347.4" y="235.3">0</text>
<text x="353.6" y="235.3">08-05-25</text>
<text x="355.9" y="238.6">Date</text>
<text x="372" y="235.3">FOR APPROVAL</text>
<text x="375.3" y="238.6">Description</text>
<text x="398.2" y="238.6">Chkd</text>
<text x="406" y="238.6">Appd.</text>
<text x="366" y="245.4">REVISION SCHEDULE</text>
</g>
<g font-size="2.1">
<text x="399.5" y="232">PK</text>
<text x="407" y="232">PRC</text>
<text x="399.5" y="235.2">PK</text>
<text x="407" y="235.2">PRC</text>
</g>
<text font-size="2" x="385.7" y="172">nd</text>
</svg>
